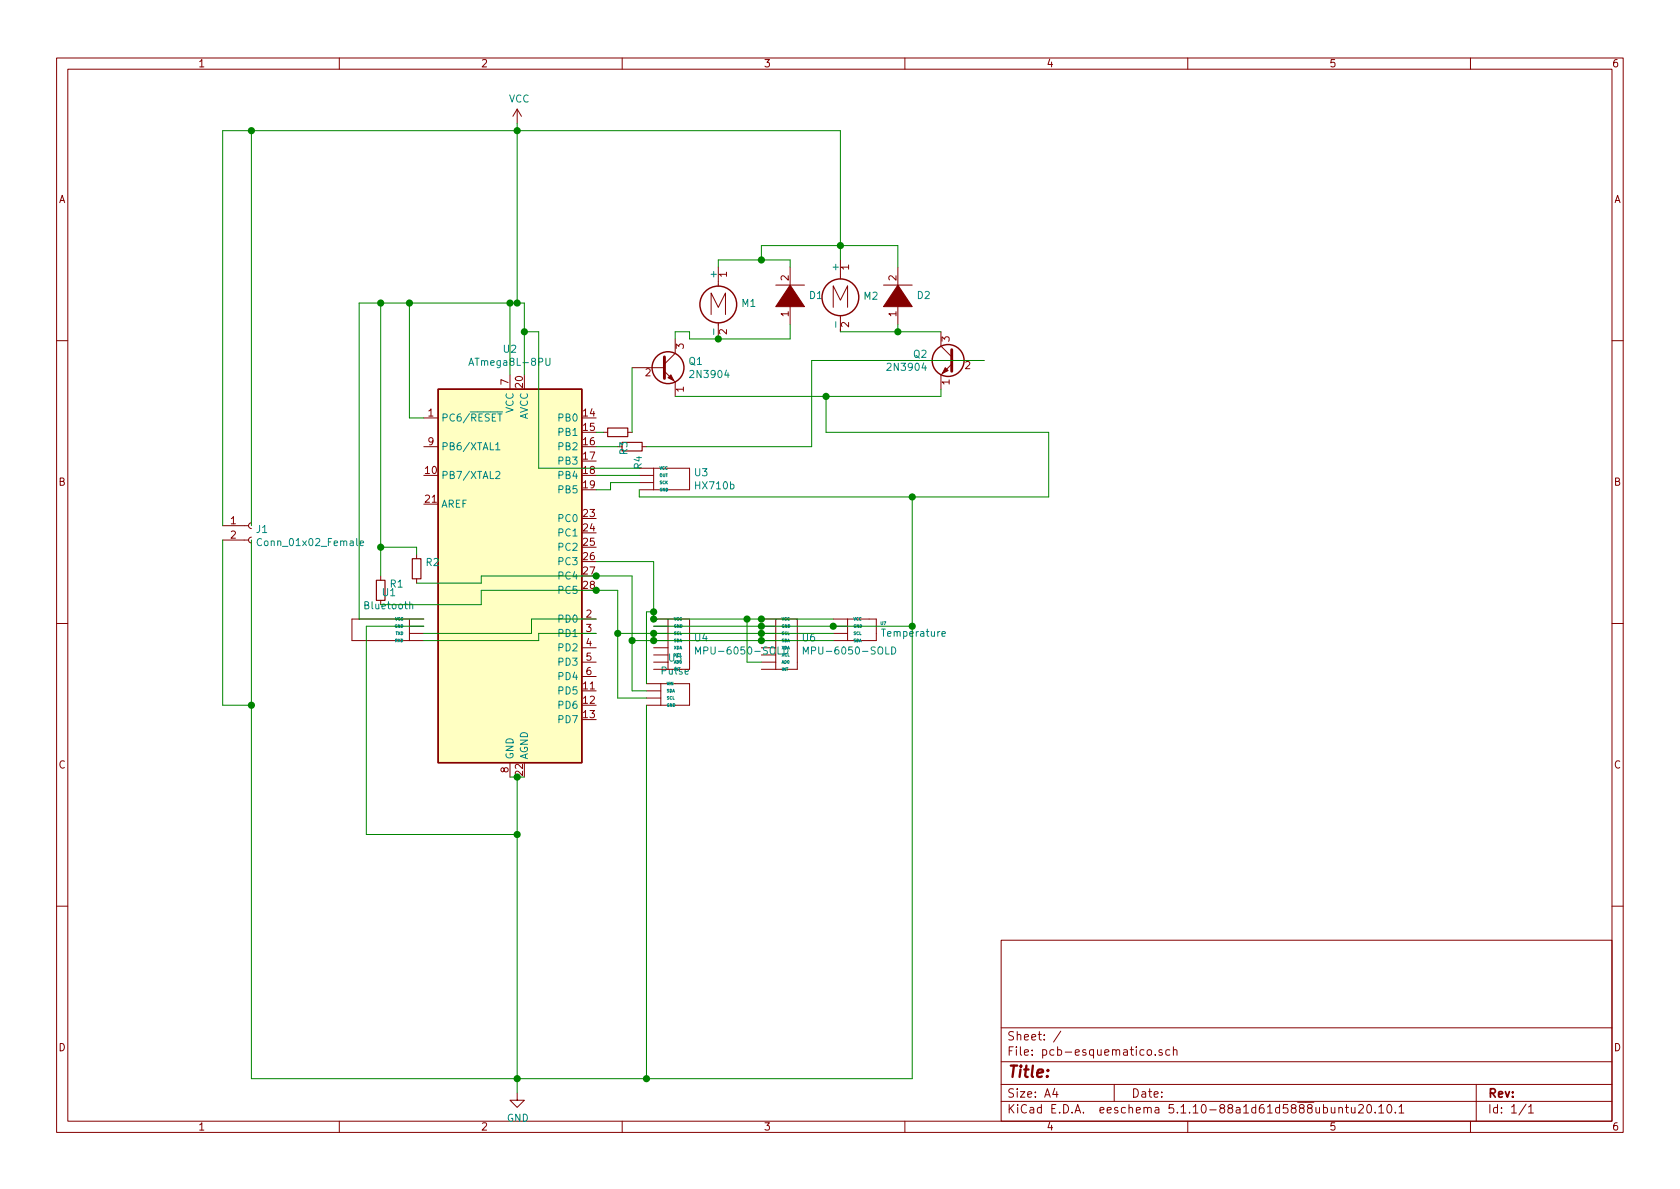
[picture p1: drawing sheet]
<svg xmlns="http://www.w3.org/2000/svg" width="297mm" height="210mm" viewBox="0 0 297 210" stroke-linecap="round" stroke-linejoin="round" font-family="sans-serif">
<g fill="none" stroke="#840000" stroke-width=".18">
<path d="M10 10.3h277v189.9h-277zM12 12.2h273v186.1h-273zM60 10.3v1.9M91.4 19.3l-.7 1.3M91.4 19.3v2.5M91.4 19.3l.8 1.3M110 10.3v1.9M160 10.3v1.9M210 10.3v1.9M260 10.3v1.9M119.4 59.9v2.6l-1.9 1.9M125.7 55.6v-3.8l1.3 2.6 1.3-2.6v3.8"/>
<path d="M127 47.2v3.4M127 57.1v2.8M137.2 50.4h5M139.7 47.2v3.8M139.7 53.6v3.8M147.3 54.4v-3.9l1.3 2.6 1.3-2.6v3.9M148.6 46v3.3M148.6 55.8v2.9M156.2 50.4h5.1M158.7 47.2v3.8M158.7 53.6v3.8M166.4 58.7v2.5l1.9 1.9"/>
<path d="M10 60.2h2M74.9 73.9h2.6M74.9 79h2.6M90.2 66.3v2.5M106.7 76.4h.7M111 76.4h.8M111.8 65h5.7M113.5 79h.8M117.5 65.7l1.9 1.9v2.5M168.3 64.4l-1.9 1.9v2.5M168.3 63.7h5.7M285 60.2h2"/>
<path d="M39.4 95.5h4.5M39.4 93h4.5M44.4 95l-.3 .1-.2 .3 .1 .4 .4 .2M44.4 92.5l-.3 .1-.2 .3 .1 .4 .4 .2M73.7 98v.8M113 82.8h2.6M113 84.1h2.6M113 85.3h2.6M113 86.6h2.6M115.6 82.8h6.3zM115.6 82.8v3.8zM115.6 86.6h6.3z"/>
<path d="M121.9 82.8v3.8zM10 110.3h2M62.2 113.3h10.2zM62.2 109.5v3.8zM62.2 109.5h10.2zM67.3 101.8v.8M72.4 109.5v3.8zM72.4 109.5h2.5M72.4 112h2.5M72.4 110.7h2.5M72.4 113.3h2.5M73.7 102.4v.7"/>
<path d="M102.9 109.5h2.5M102.9 112h2.5M102.9 114.5h2.5M102.9 117.1h2.5M102.9 119.6h2.5M115.6 109.5h2.5M115.6 112h2.5M115.6 114.5h2.5M115.6 117.1h2.5M115.6 110.7h2.5M115.6 113.3h2.5M115.6 118.4h2.5"/>
<path d="M115.6 115.8h2.5M118.1 109.5v7.6zM118.1 109.5h3.8zM118.1 117.1v1.3zM118.1 118.4h3.8zM121.9 109.5v7.6zM121.9 117.1v1.3zM134.6 109.5h2.6M134.6 112h2.6M134.6 117.1h2.6M134.6 110.7h2.6M134.6 113.3h2.6"/>
<path d="M134.6 118.4h2.6M137.2 109.5v7.6zM137.2 109.5h3.8zM137.2 117.1v1.3zM137.2 118.4h3.8zM141 109.5v7.6zM141 117.1v1.3zM147.3 109.5h2.6M147.3 112h2.6M147.3 110.7h2.6M147.3 113.3h2.6M149.9 109.5h3.8z"/>
<path d="M149.9 109.5v2.5zM149.9 112v1.3zM149.9 113.3h3.8zM153.7 109.5h1.2zM153.7 113.3h1.2zM154.9 109.5v2.5zM154.9 112v1.3zM285 110.3h2M90.2 134.9v2.5M114.3 120.9h2.5M114.3 122.2h2.5M114.3 123.4h2.5"/>
<path d="M114.3 124.7h2.5M116.8 124.7h2.6zM116.8 120.9v3.8zM116.8 120.9h2.6zM119.4 124.7h2.5zM119.4 120.9h2.5zM121.9 120.9v3.8zM10 160.2h2M177 166.3h108v32h-108zM285 160.2h2M60 198.3v1.9M91.4 193.3v1.3h1.3l-1.3 1.2-1.2-1.2h1.2"/>
<path d="M110 198.3v1.9M160 198.3v1.9M177 194.8h108M177 191.8h108M177 187.8h108M177 181.8h108M186.5 192.5l-.4 1h1M186.8 193v1M187.6 182.3l-1.3 2M197 191.8v3M202.9 185.7l.2-.1 .5 .1v.8l-.3 .1-.4-.1zM204.3 186.5v.1"/>
<path d="M205.5 185.7l-.4-.1-.2 .2 .1 .2 .5 .2v.3h-.6M206.8 185.7l-.4-.1-.3 .3 .1 .6 .2 .1 .4-.1M207.5 185.7l.2-.1 .4 .1v.9M207.5 185.1v1.5M210 198.3v1.9M235.4 195.8v.9l.4 .1 .2-.1M236 195.8v1M236.7 196l.2-.2 .4 .1 .1 .9M236.7 195.8v1M237.9 195.8h.5M238.1 195.3v1.3l.3 .2M238.9 195.8l.1 .9 .4 .1 .2-.1"/>
<path d="M239.6 195.8v1M240.2 195.5l.2-.2h.4l.3 .5-.9 1h.9M241.8 195.5l.3-.2a.94 .94 0 0 1 0 1.5 .82 .82 0 0 1-.3-1.3zM243.2 196.7v.1M243.8 195.8l.4-.5v1.5M243.8 196.8h.9M245.4 195.5l.2-.2a.81 .81 0 0 1 .6 .6 .81 .81 0 0 1-.3 .8l-.2 .1a.79 .79 0 0 1-.3-1.3zM246.7 196.7v.1M247.4 195.8l.4-.5v1.5M247.4 196.8h.8M260 198.3v1.9M261 191.8v6.5"/>
<path d="M269.8 195.2l-1.2 2M270.3 195.8l.4-.5v1.5M270.3 196.8h.8"/>
</g>
<path d="M107.4 75.7h3.6v1.5h-3.6zM110 78.2h3.5v1.6h-3.5zM72.9 98.8h1.5v3.6h-1.5zM66.5 102.6h1.6v3.6h-1.6z" fill="none" stroke="#840000" stroke-width=".2"/>
<path d="M77.5 68.8h25.4v66.1h-25.4z" fill="#ffffc2" stroke="#ffffc2" stroke-width=".18"/>
<g fill="none" stroke="#840000" stroke-width=".25">
<path d="M77.5 68.8h25.4v66.1h-25.4z"/>
<circle cx="127" cy="53.8" r="3.3"/>
<circle cx="148.6" cy="52.6" r="3.3"/>
<circle cx="118.1" cy="65" r="2.82"/>
<circle cx="167.6" cy="63.7" r="2.82"/>
</g>
<g fill="none" stroke="#008484" stroke-width=".18">
<path d="M82.9 64.6l.4-1.3 .4 1.3M83 64.3h.6M87.7 78.6l.3-.3v1.2M87.7 79.5h.7M87.9 72.8h1M88 73.2h.7M96.5 63.3v1.1l.2 .2h.3l.2-.2v-1.1M46.3 95.3a.6 .6 0 0 0-.9 .5 .6 .6 0 0 0 .6 .7l.3-.1M63.7 96.1l.6-.1-.1-.3h-.3l-.2 .1v.6h.5M87.7 83.5l.4-.1 .3 .3-.8 .9h.8M72.4 107l.2-.2 .3 .1 .1 .8M123 115.7v-1.3l.4 .9 .5-.9v1.3"/>
<path d="M138.6 114.4a.64 .64 0 0 1 .7 .6 .64 .64 0 0 1-.7 .7zM142 115.7v-1.3l.5 .9 .4-.9v1.3M157.7 114.4a.64 .64 0 0 1 .7 .6 .64 .64 0 0 1-.7 .7zM166.5 112.1l.7-.1-.1-.3h-.4l-.2 .2 .1 .6h.5"/>
</g>
<g fill="#840000" stroke="#840000" stroke-width=".18">
<path d="M158.7 50.4l2.6 3.8h-5.1z"/>
<path d="M139.7 50.4l2.5 3.8h-5z"/>
<path d="M118.1 66.8l.5-.5 .5 1z"/>
<path d="M167.1 65l.5 .5-1 .5z"/>
</g>
<path d="M117.5 63.1v3.8M168.3 61.8v3.9" fill="none" stroke="#840000" stroke-width=".51"/>
<g fill="none" stroke="#008400" stroke-width=".18">
<path d="M44.4 23.1v69.9M91.4 21.8v31.8M67.3 53.6v48.2M72.4 53.6v20.3h2.5M90.2 53.6v12.7M92.7 58.7h2.5v24.1h17.8M127 47.2v-1.2h12.7v1.2M134.6 46v-2.6h24.1v3.8M139.7 57.4v2.5h-17.8v-1.2h-2.5v1.2M148.6 58.7h17.8M148.6 46v-22.9h-109.2v69.9M158.7 57.4v1.3"/>
<path d="M92.7 66.3v-12.7h-29.2v55.9h11.4M105.4 79h3.8M105.4 76.4h1.3M111.8 65v11.4M146 70.1v6.3h39.4v11.5h-72.4v-1.3M166.4 68.8v1.3h-47M174 63.7h-30.5v15.3h-29.2M39.4 95.5v29.2h5M67.3 96.8h6.4v1.2M105.4 99.3h10.2v10.2h31.7M105.4 84.1h7.6M113 85.3h-5.1v1.3h-2.5"/>
<path d="M161.3 87.9v102.8h-116.9v-95.2M67.3 106.9h17.8v-2.5h24.1v19h5.1M73.7 103.1h11.4v-1.3h26.7v20.4h2.5M74.9 110.7h-10.1v36.9h26.6M105.4 112h-10.2v1.3h-20.3M105.4 109.5h-11.4v2.5h-19.1M109.2 112h38.1M111.8 113.3h35.5M115.6 108.2h-1.3v12.7M115.6 110.7h45.7M132.1 109.5v7.6h2.5M90.2 137.4h1.2v55.9"/>
<path d="M114.3 124.7v66"/>
</g>
<g fill="#008400" stroke="#008400" stroke-width=".25">
<circle cx="109.2" cy="112" r=".51"/>
<circle cx="90.2" cy="53.6" r=".51"/>
<circle cx="91.4" cy="23.1" r=".51"/>
<circle cx="92.7" cy="58.7" r=".51"/>
<circle cx="134.6" cy="109.5" r=".51"/>
<circle cx="115.6" cy="109.5" r=".51"/>
<circle cx="105.4" cy="104.4" r=".51"/>
<circle cx="91.4" cy="147.6" r=".51"/>
<circle cx="132.1" cy="109.5" r=".51"/>
<circle cx="111.8" cy="113.3" r=".51"/>
<circle cx="67.3" cy="96.8" r=".51"/>
<circle cx="105.4" cy="101.8" r=".51"/>
<circle cx="72.4" cy="53.6" r=".51"/>
<circle cx="67.3" cy="53.6" r=".51"/>
<circle cx="161.3" cy="110.7" r=".51"/>
<circle cx="161.3" cy="87.9" r=".51"/>
<circle cx="134.6" cy="110.7" r=".51"/>
<circle cx="115.6" cy="112" r=".51"/>
<circle cx="91.4" cy="190.7" r=".51"/>
<circle cx="114.3" cy="190.7" r=".51"/>
<circle cx="44.5" cy="23.1" r=".51"/>
<circle cx="134.6" cy="112" r=".51"/>
<circle cx="127" cy="59.9" r=".51"/>
<circle cx="115.6" cy="113.3" r=".51"/>
<circle cx="44.5" cy="124.7" r=".51"/>
<circle cx="115.6" cy="108.2" r=".51"/>
<circle cx="91.4" cy="53.6" r=".51"/>
<circle cx="134.6" cy="113.3" r=".51"/>
<circle cx="158.8" cy="58.7" r=".51"/>
<circle cx="146.1" cy="70.1" r=".51"/>
<circle cx="134.6" cy="46" r=".51"/>
<circle cx="91.4" cy="137.4" r=".51"/>
<circle cx="148.6" cy="43.4" r=".51"/>
<circle cx="147.3" cy="110.7" r=".51"/>
</g>
<text font-size="2.8" fill="#840000" x="178" y="190.5">Title:</text>
<g font-size="2.1" fill="#840000">
<text x="178" y="184">Sheet: /</text>
<text x="178" y="186.7">File: pcb-esquematico.sch</text>
<text x="178" y="196.9">KiCad E.D.A. eeschema 5.1.10-88a1d61d5888ubuntu20.10.1</text>
<text x="178" y="194.1">Size: A4</text>
<text x="200" y="194.1">Date:</text>
<text x="263" y="194.1">Rev:</text>
<text x="263" y="196.9">Id: 1/1</text>
</g>
<g font-size="1.8" fill="#840000">
<text x="35" y="11.9">1</text>
<text x="85" y="11.9">2</text>
<text x="135" y="11.9">3</text>
<text x="185" y="11.9">4</text>
<text x="235" y="11.9">5</text>
<text x="285" y="11.9">6</text>
<text x="10.4" y="35.9">A</text>
<text x="285.4" y="35.9">A</text>
<text x="150.1" y="47.7" transform="rotate(-90 150.1 47.7)">1</text>
<text x="128.5" y="49" transform="rotate(-90 128.5 49)">1</text>
<text x="139.4" y="49.6" transform="rotate(-90 139.4 49.6)">2</text>
<text x="158.5" y="49.6" transform="rotate(-90 158.5 49.6)">2</text>
<text x="128.5" y="59.2" transform="rotate(-90 128.5 59.2)">2</text>
<text x="139.4" y="56" transform="rotate(-90 139.4 56)">1</text>
<text x="150.1" y="57.9" transform="rotate(-90 150.1 57.9)">2</text>
<text x="158.5" y="56" transform="rotate(-90 158.5 56)">1</text>
<text x="120.9" y="61.7" transform="rotate(-90 120.9 61.7)">3</text>
<text x="167.9" y="60.4" transform="rotate(-90 167.9 60.4)">3</text>
<text x="170.6" y="65.3">2</text>
<text x="89.9" y="68" transform="rotate(-90 89.9 68)">7</text>
<text x="92.5" y="68.5" transform="rotate(-90 92.5 68.5)">20</text>
<text x="114.1" y="66.5">2</text>
<text x="120.9" y="69.3" transform="rotate(-90 120.9 69.3)">1</text>
<text x="167.9" y="68" transform="rotate(-90 167.9 68)">1</text>
<text x="75.7" y="73.7">1</text>
<text x="103.2" y="73.7">14</text>
<text x="103.2" y="76.2">15</text>
<text x="75.2" y="83.8">10</text>
<text x="75.7" y="78.7">9</text>
<text x="103.2" y="78.7">16</text>
<text x="103.2" y="81.3">17</text>
<text x="103.2" y="83.8">18</text>
<text x="10.4" y="85.9">B</text>
<text x="75.2" y="88.9">21</text>
<text x="103.2" y="86.4">19</text>
<text x="285.4" y="85.9">B</text>
<text x="40.8" y="92.7">1</text>
<text x="40.8" y="95.2">2</text>
<text x="103.2" y="91.4">23</text>
<text x="103.2" y="94">24</text>
<text x="103.2" y="96.5">25</text>
<text x="103.2" y="99.1">26</text>
<text x="103.2" y="101.6">27</text>
<text x="103.2" y="104.1">28</text>
<text x="103.7" y="109.2">2</text>
<text x="103.7" y="111.8">3</text>
<text x="103.7" y="114.3">4</text>
<text x="103.7" y="116.8">5</text>
<text x="103.7" y="119.4">6</text>
<text x="103.2" y="121.9">11</text>
<text x="103.2" y="124.5">12</text>
<text x="103.2" y="127">13</text>
<text x="10.4" y="135.9">C</text>
<text x="89.9" y="136.6" transform="rotate(-90 89.9 136.6)">8</text>
<text x="285.4" y="135.9">C</text>
<text x="10.4" y="185.9">D</text>
<text x="285.4" y="185.9">D</text>
<text x="35" y="199.9">1</text>
<text x="85" y="199.9">2</text>
<text x="135" y="199.9">3</text>
<text x="185" y="199.9">4</text>
<text x="235" y="199.9">5</text>
<text x="285" y="199.9">6</text>
</g>
<g font-size="1.8" fill="#008484">
<text x="90" y="18.1">VCC</text>
<text x="148.3" y="47.7" transform="rotate(-90 148.3 47.7)">+</text>
<text x="126.7" y="49" transform="rotate(-90 126.7 49)">+</text>
<text x="143.2" y="52.9">D1</text>
<text x="152.8" y="53">M2</text>
<text x="162.2" y="52.9">D2</text>
<text x="126.7" y="58.9" transform="rotate(-90 126.7 58.9)">-</text>
<text x="131.2" y="54.3">M1</text>
<text x="148.3" y="57.7" transform="rotate(-90 148.3 57.7)">-</text>
<text x="83.6" y="64.7">ATmega8L-8PU</text>
<text x="89.1" y="62.4">U2</text>
<text x="121.8" y="64.5">Q1</text>
<text x="157.2" y="65.6">2N3904</text>
<text x="161.5" y="63.3">Q2</text>
<text x="122.3" y="66.8">2N3904</text>
<text x="78" y="74.5">PC6/RESET</text>
<text x="90.8" y="73.1" transform="rotate(-90 90.8 73.1)">VCC</text>
<text x="93.3" y="74.3" transform="rotate(-90 93.3 74.3)">AVCC</text>
<text x="98.9" y="74.5">PB0</text>
<text x="98.9" y="77.1">PB1</text>
<text x="78" y="79.6">PB6/XTAL1</text>
<text x="98.9" y="79.6">PB2</text>
<text x="98.9" y="82.2">PB3</text>
<text x="110.9" y="80.4" transform="rotate(-90 110.9 80.4)">R3</text>
<text x="113.5" y="82.9" transform="rotate(-90 113.5 82.9)">R4</text>
<text x="78" y="84.7">PB7/XTAL2</text>
<text x="78" y="89.8">AREF</text>
<text x="98.9" y="84.7">PB4</text>
<text x="98.9" y="87.2">PB5</text>
<text x="122.9" y="84.2">U3</text>
<text x="123.1" y="86.5">HX710b</text>
<text x="45.4" y="94.3">J1</text>
<text x="98.9" y="92.3">PC0</text>
<text x="98.9" y="94.9">PC1</text>
<text x="46.2" y="96.6">Conn_01x02_Female</text>
<text x="75.4" y="100.1">R2</text>
<text x="98.9" y="97.4">PC2</text>
<text x="98.9" y="99.9">PC3</text>
<text x="64.6" y="107.7">Bluetooth</text>
<text x="67.7" y="105.4">U1</text>
<text x="69" y="103.9">R1</text>
<text x="98.9" y="102.5">PC4</text>
<text x="98.9" y="105">PC5</text>
<text x="98.9" y="110.1">PD0</text>
<text x="98.9" y="112.6">PD1</text>
<text x="122.9" y="113.4">U4</text>
<text x="141.9" y="113.4">U6</text>
<text x="156.2" y="112.6">Temperature</text>
<text x="98.9" y="115.2">PD2</text>
<text x="98.9" y="117.7">PD3</text>
<text x="117" y="119.3">Pulse</text>
<text x="118.3" y="117">U5</text>
<text x="124.2" y="115.7">MPU-6050-SOLD</text>
<text x="143.2" y="115.7">MPU-6050-SOLD</text>
<text x="98.9" y="122.8">PD5</text>
<text x="98.9" y="125.3">PD6</text>
<text x="98.9" y="120.3">PD4</text>
<text x="98.9" y="127.9">PD7</text>
<text x="90.8" y="134.4" transform="rotate(-90 90.8 134.4)">GND</text>
<text x="93.3" y="134.4" transform="rotate(-90 93.3 134.4)">AGND</text>
<text x="89.6" y="198.4">GND</text>
</g>
<text font-size="1.8" fill="#008400" x="92.5" y="137.1" transform="rotate(-90 92.5 137.1)">22</text>
<g font-size=".7" fill="#008484">
<text x="116.6" y="83.1">VCC</text>
<text x="116.6" y="84.3">OUT</text>
<text x="116.6" y="85.6">SCK</text>
<text x="116.6" y="86.9">GND</text>
<text x="69.8" y="111">GND</text>
<text x="69.9" y="109.7">VCC</text>
<text x="69.9" y="113.5">RXD</text>
<text x="70" y="112.3">TXD</text>
<text x="119.1" y="109.7">VCC</text>
<text x="119.1" y="111">GND</text>
<text x="119.1" y="112.3">SCL</text>
<text x="119.1" y="113.5">SDA</text>
<text x="138.2" y="109.7">VCC</text>
<text x="138.2" y="111">GND</text>
<text x="138.2" y="112.3">SCL</text>
<text x="138.2" y="113.5">SDA</text>
<text x="150.9" y="109.7">VCC</text>
<text x="150.9" y="111">GND</text>
<text x="150.9" y="112.3">SCL</text>
<text x="150.9" y="113.5">SDA</text>
<text x="155.7" y="110.5">U7</text>
<text x="119.1" y="114.8">XDA</text>
<text x="119.1" y="116.1">XCL</text>
<text x="119.1" y="117.3">AD0</text>
<text x="119.1" y="118.6">INT</text>
<text x="138.2" y="114.8">XDA</text>
<text x="138.2" y="116.1">XCL</text>
<text x="138.2" y="117.3">AD0</text>
<text x="138.2" y="118.6">INT</text>
<text x="117.9" y="121.2">VIN</text>
<text x="117.9" y="122.4">SDA</text>
<text x="117.9" y="123.7">SCL</text>
<text x="117.9" y="125">GND</text>
</g>
</svg>
